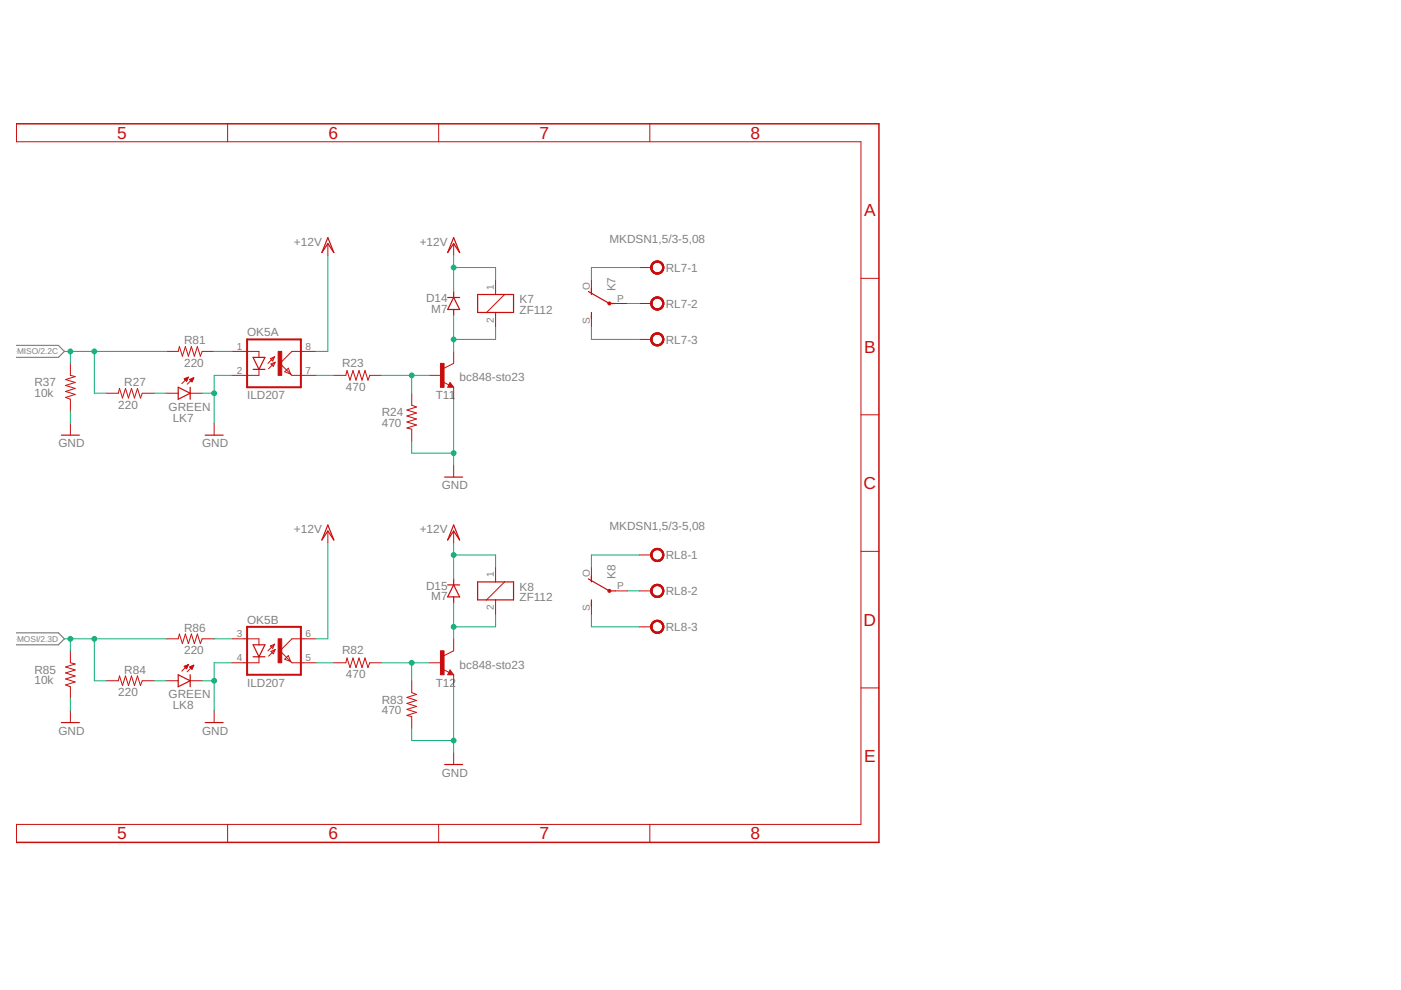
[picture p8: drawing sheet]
<svg xmlns="http://www.w3.org/2000/svg" width="297mm" height="210mm" viewBox="0 0 297 210" stroke-linecap="round" stroke-linejoin="round" font-family="sans-serif">
<path d="M3.4 73.2h9l1.3 1.3-1.3 1.3h-9M3.4 134.2h9l1.3 1.2-1.3 1.3h-9" fill="none" stroke="#808080" stroke-width=".25"/>
<path d="M3.4 26.2h183v152.4h-183" fill="none" stroke="#c90d0c" stroke-width=".32"/>
<g fill="none" stroke="#c90d0c" stroke-width=".21">
<path d="M3.4 30.1h179.1v144.7h-179.1M3.5 26.2v3.9M48.3 26.2v3.9M93 26.2v3.9M137.8 26.2v3.9M69.5 51.6v2.6M96.2 51.6v2.6M105.1 59.3v3.1M125.4 59.3v2.5M135.6 56.7h2.5M182.5 59h3.9M14.9 77v2.6l1 .2-2 .7 2 .6-2 .6 2 .7-2 .6 2 .6-2 .7 1 .3v2.6"/>
<path d="M35.2 74.5h2.6l.2-1 .7 2 .6-2 .6 2 .7-2 .6 2 .6-2 .7 2 .4-1h2.5M39.9 80l-1.4 1.3M49.2 74.5h5.7v1.3M54.9 78.3v1.3h-5.7M57.3 76l.9-.4-.4 .9zM57.4 77.2l.9-.4-.3 .9zM58.2 75.6l-1.4 1.4M58.3 76.8l-1.4 1.4M61.1 78.1l.5 1.2-1.2-.5zM67 74.5h-5.1l-2.5 2.5 2.5 2.6h5.1M70.8 79.6h2.5l.3-1 .6 2 .6-2 .7 2 .6-2 .7 2 .6-2 .6 2 .4-1h2.5M91.1 79.6h2.5"/>
<path d="M96.2 74.5v2.5l-2.1 1.1M105.1 66.3v3.1M107 62.4l-3.8 3.9M125.4 66.9v2.5M130.5 64.3h2.5M135.6 64.3h2.5M135.6 72h2.5M14.9 89.7v2.6M22.5 83.4h2.6l.2-1 .7 2 .6-2 .6 2 .7-2 .6 2 .6-2 .7 2 .4-1h2.5M35.2 83.4h2.6M39.1 80.3l.8-.3-.3 .8zM39.1 80.3h.7"/>
<path d="M39.1 80.4h.6M39.3 80.6h.4M39.4 80.7h.2M39.4 80.2h.4M39.5 80.8h.1M39.7 80.1h.2M40.3 80.6h.6M40.3 80.4h.6M40.3 83.4h2.6M40.4 80.7h.4M40.5 80.8h.3M40.6 80.3h.4"/>
<path d="M40.6 80.9h.1M40.8 80.2h.2M41.1 80.1l-1.4 1.4M41.1 80.1l-.9 .4 .5 .5M41.1 80.1l-.4 .9M45.4 89.7v2.6M87.3 83.4v2.5l1 .4-2 .6 2 .7-2 .6 2 .6-2 .7 2 .6-2 .6 1 .3v2.5M94 81l1.2 .6M95.4 81.1l.8 1h-1.3zM96.2 82.1v2.5M96.2 98.6v2.6M182.5 87.9h3.9"/>
<path d="M69.5 112.6v2.5M96.2 112.6v2.5M135.6 117.7h2.5M182.5 116.9h3.9M14.9 138v2.5l1 .3-2 .6 2 .6-2 .7 2 .6-2 .7 2 .6-2 .6 1 .4v2.5M35.2 135.4h2.6l.2-1 .7 2.1 .6-2.1 .6 2.1 .7-2.1 .6 2.1 .6-2.1 .7 2.1 .4-1.1h2.5M49.2 135.4h5.7v1.3M54.9 139.3v1.2h-5.7M57.3 137l.9-.4-.4 .9zM57.4 138.1l.9-.4-.3 .9zM58.2 136.6l-1.4 1.4M58.3 137.7l-1.4 1.4"/>
<path d="M61.1 139l.5 1.3-1.2-.5zM67 135.4h-5.1l-2.5 2.6 2.5 2.5h5.1M96.2 135.4v2.6l-2.1 1M105.1 120.2v3.2M105.1 127.2v3.2M107 123.4l-3.8 3.8M125.4 120.2v2.5M125.4 127.8v2.6M130.5 125.3h2.5M135.6 125.3h2.5M135.6 132.9h2.5M14.9 150.7v2.5"/>
<path d="M22.5 144.3h2.6l.2-1 .7 2.1 .6-2.1 .6 2.1 .7-2.1 .6 2.1 .6-2.1 .7 2.1 .4-1.1h2.5M35.2 144.3h2.6M39.1 141.3l.8-.4-.3 .9zM39.1 141.3h.7M39.2 141.2h.6M39.2 141.5h.5M39.3 141.6h.3M39.5 141.7h.1M39.5 141.1h.4M39.8 141h.1M39.9 140.9l-1.4 1.4M40.2 141.4l.9-.4-.4 .9z"/>
<path d="M40.2 141.5h.7M40.3 144.3h2.6M40.3 141.3h.6M40.4 141.6h.4M40.5 141.7h.3M40.6 141.8h.1M40.6 141.2h.4M40.9 141.1h.1M41.1 141l-1.4 1.4M45.4 150.7v2.5M70.8 140.5h2.5l.3-1 .6 2 .6-2 .7 2 .6-2 .7 2 .6-2 .6 2 .4-1h2.5M87.3 144.3v2.6l1 .3-2 .7 2 .6-2 .6 2 .7-2 .6 2 .6-2 .7 1 .2v2.6"/>
<path d="M91.1 140.5h2.5M94 141.9l1.2 .7M95.4 142l.8 1.1h-1.3zM96.2 143.1v2.5M96.2 159.6v2.5M182.5 145.9h3.9M3.5 174.8v3.8M48.3 174.8v3.8M93 174.8v3.8M137.8 174.8v3.8"/>
</g>
<g fill="none" stroke="#c90d0c" stroke-width=".25">
<path d="M69.5 50.4l1.3 3.2-1.3-2-1.3 2zM96.2 50.4l1.3 3.2-1.3-2-1.3 2zM53.7 75.8h2.5l-1.3 2.5zM53.7 78.3h2.5M94.9 63.1h2.6M96.2 63.1l1.3 2.5h-2.6zM96.2 61.8v1.3M96.2 65.6v1.3M101.3 62.4h7.6v3.9h-7.6zM124.8 61.8l4.4 2.5h1.3M125.4 61.2v1.2M125.4 66.3v1.2"/>
<path d="M13 92.3h3.8M37.8 82.1l2.5 1.3-2.5 1.2zM40.3 82.1v2.5M43.5 92.3h3.8M95.4 81.6l.1 .3h-.3l.2-.6 .5 .7h-.7M69.5 111.3l1.3 3.2-1.3-1.9-1.3 1.9zM94.3 101.2h3.8M96.2 111.3l1.3 3.2-1.3-1.9-1.3 1.9zM53.7 136.7h2.5l-1.3 2.6zM53.7 139.3h2.5M94.9 124h2.6M96.2 122.7v1.3"/>
<path d="M96.2 126.6v1.2M96.2 124l1.3 2.6h-2.6zM101.3 123.4h7.6v3.8h-7.6zM124.8 122.7l4.4 2.6h1.3M125.4 122.1v1.3M125.4 127.2v1.3M13 153.2h3.8M37.8 143.1l2.5 1.2-2.5 1.3zM40.3 143.1v2.5M43.5 153.2h3.8M95.4 142.6l.1 .2h-.3l.2-.5 .5 .6h-.7M94.3 162.1h3.8"/>
</g>
<g fill="#c90d0c" stroke="#c90d0c" stroke-width=".21">
<path d="M93.4 77h.7v5.1h-.7z"/>
<path d="M59 74.5h.7v5.1h-.7z"/>
<path d="M93.4 138h.7v5.1h-.7z"/>
<path d="M59 135.4h.7v5.1h-.7z"/>
</g>
<g fill="#c90d0c" stroke="#c90d0c" stroke-width=".21">
<path d="M138.3 55.8a1.39 1.39 0 0 1 2.2 .2 1.39 1.39 0 0 1-.8 2.1 1.39 1.39 0 0 1-1.7-1.4h.2a1.15 1.15 0 0 1 1.6-1.1 1.15 1.15 0 0 1 .3 2 1.15 1.15 0 0 1-1.8-.6l-.1-.3h-.2z" fill-rule="evenodd"/>
<path d="M138.3 55.8a1.39 1.39 0 0 1 2.2 .2 1.39 1.39 0 0 1-.8 2.1 1.39 1.39 0 0 1-1.7-1.4h.2a1.15 1.15 0 0 1 1.6-1.1 1.15 1.15 0 0 1 .3 2 1.15 1.15 0 0 1-1.8-.6l-.1-.3h-.2z" fill-rule="evenodd"/>
<path d="M138.3 55.8a1.39 1.39 0 0 1 2.2 .2 1.39 1.39 0 0 1-.8 2.1 1.39 1.39 0 0 1-1.7-1.4h.2a1.15 1.15 0 0 1 1.6-1.1 1.15 1.15 0 0 1 .3 2 1.15 1.15 0 0 1-1.8-.6l-.1-.3h-.2z" fill-rule="evenodd"/>
<path d="M138.3 63.4a1.39 1.39 0 0 1 2.2 .2 1.39 1.39 0 0 1-.8 2.1 1.39 1.39 0 0 1-1.7-1.4h.2a1.15 1.15 0 0 1 1.6-1 1.15 1.15 0 0 1 .3 1.9 1.15 1.15 0 0 1-1.8-.6l-.1-.3h-.2z" fill-rule="evenodd"/>
<path d="M138.3 63.4a1.39 1.39 0 0 1 2.2 .2 1.39 1.39 0 0 1-.8 2.1 1.39 1.39 0 0 1-1.7-1.4h.2a1.15 1.15 0 0 1 1.6-1 1.15 1.15 0 0 1 .3 1.9 1.15 1.15 0 0 1-1.8-.6l-.1-.3h-.2z" fill-rule="evenodd"/>
<path d="M138.3 63.4a1.39 1.39 0 0 1 2.2 .2 1.39 1.39 0 0 1-.8 2.1 1.39 1.39 0 0 1-1.7-1.4h.2a1.15 1.15 0 0 1 1.6-1 1.15 1.15 0 0 1 .3 1.9 1.15 1.15 0 0 1-1.8-.6l-.1-.3h-.2z" fill-rule="evenodd"/>
<path d="M138.3 71a1.4 1.4 0 0 1 2.3 .2 1.4 1.4 0 0 1-.9 2.1 1.4 1.4 0 0 1-1.7-1.3h.2a1.15 1.15 0 0 1 1.6-1.1 1.15 1.15 0 0 1 .3 1.9 1.15 1.15 0 0 1-1.8-.6l-.1-.2h-.2z" fill-rule="evenodd"/>
<path d="M138.3 71a1.4 1.4 0 0 1 2.3 .2 1.4 1.4 0 0 1-.9 2.1 1.4 1.4 0 0 1-1.7-1.3h.2a1.15 1.15 0 0 1 1.6-1.1 1.15 1.15 0 0 1 .3 1.9 1.15 1.15 0 0 1-1.8-.6l-.1-.2h-.2z" fill-rule="evenodd"/>
<path d="M138.3 71a1.4 1.4 0 0 1 2.3 .2 1.4 1.4 0 0 1-.9 2.1 1.4 1.4 0 0 1-1.7-1.3h.2a1.15 1.15 0 0 1 1.6-1.1 1.15 1.15 0 0 1 .3 1.9 1.15 1.15 0 0 1-1.8-.6l-.1-.2h-.2z" fill-rule="evenodd"/>
<path d="M138.3 116.7a1.39 1.39 0 0 1 2.2 .3 1.39 1.39 0 0 1-.8 2 1.39 1.39 0 0 1-1.7-1.3h.2a1.15 1.15 0 0 1 1.6-1.1 1.15 1.15 0 0 1 .3 1.9 1.15 1.15 0 0 1-1.8-.6l-.1-.2h-.2z" fill-rule="evenodd"/>
<path d="M138.3 116.7a1.39 1.39 0 0 1 2.2 .3 1.39 1.39 0 0 1-.8 2 1.39 1.39 0 0 1-1.7-1.3h.2a1.15 1.15 0 0 1 1.6-1.1 1.15 1.15 0 0 1 .3 1.9 1.15 1.15 0 0 1-1.8-.6l-.1-.2h-.2z" fill-rule="evenodd"/>
<path d="M138.3 116.7a1.39 1.39 0 0 1 2.2 .3 1.39 1.39 0 0 1-.8 2 1.39 1.39 0 0 1-1.7-1.3h.2a1.15 1.15 0 0 1 1.6-1.1 1.15 1.15 0 0 1 .3 1.9 1.15 1.15 0 0 1-1.8-.6l-.1-.2h-.2z" fill-rule="evenodd"/>
<path d="M138.3 124.3a1.39 1.39 0 0 1 2.2 .3 1.39 1.39 0 0 1-.8 2 1.39 1.39 0 0 1-1.7-1.3h.2a1.15 1.15 0 0 1 1.6-1.1 1.15 1.15 0 0 1 .3 1.9 1.15 1.15 0 0 1-1.8-.5l-.1-.3h-.2z" fill-rule="evenodd"/>
<path d="M138.3 124.3a1.39 1.39 0 0 1 2.2 .3 1.39 1.39 0 0 1-.8 2 1.39 1.39 0 0 1-1.7-1.3h.2a1.15 1.15 0 0 1 1.6-1.1 1.15 1.15 0 0 1 .3 1.9 1.15 1.15 0 0 1-1.8-.5l-.1-.3h-.2z" fill-rule="evenodd"/>
<path d="M138.3 124.3a1.39 1.39 0 0 1 2.2 .3 1.39 1.39 0 0 1-.8 2 1.39 1.39 0 0 1-1.7-1.3h.2a1.15 1.15 0 0 1 1.6-1.1 1.15 1.15 0 0 1 .3 1.9 1.15 1.15 0 0 1-1.8-.5l-.1-.3h-.2z" fill-rule="evenodd"/>
<path d="M138.3 132a1.39 1.39 0 0 1 2.2 .2 1.39 1.39 0 0 1-.8 2.1 1.39 1.39 0 0 1-1.7-1.4h.2a1.15 1.15 0 0 1 1.6-1.1 1.15 1.15 0 0 1 .3 1.9 1.15 1.15 0 0 1-1.8-.5l-.1-.3h-.2z" fill-rule="evenodd"/>
<path d="M138.3 132a1.39 1.39 0 0 1 2.2 .2 1.39 1.39 0 0 1-.8 2.1 1.39 1.39 0 0 1-1.7-1.4h.2a1.15 1.15 0 0 1 1.6-1.1 1.15 1.15 0 0 1 .3 1.9 1.15 1.15 0 0 1-1.8-.5l-.1-.3h-.2z" fill-rule="evenodd"/>
<path d="M138.3 132a1.39 1.39 0 0 1 2.2 .2 1.39 1.39 0 0 1-.8 2.1 1.39 1.39 0 0 1-1.7-1.4h.2a1.15 1.15 0 0 1 1.6-1.1 1.15 1.15 0 0 1 .3 1.9 1.15 1.15 0 0 1-1.8-.5l-.1-.3h-.2z" fill-rule="evenodd"/>
<circle cx="129.2" cy="64.3" r=".33"/>
<circle cx="129.2" cy="125.3" r=".33"/>
</g>
<path d="M52.4 72h11.4v10.1h-11.4zM52.4 132.9h11.4v10.2h-11.4z" fill="none" stroke="#c90d0c" stroke-width=".42"/>
<g fill="none" stroke="#0dab76" stroke-width=".21">
<path d="M69.5 54.2v20.3h-2.5M96.2 54.2v7.6M96.2 56.7h8.9v2.6M135.6 56.7h-10.2v2.6M13.7 74.5h21.5M14.9 74.5v2.5M20 74.5v8.9h2.5M45.4 74.5h3.8M49.2 79.6h-3.8v10.1M67 79.6h3.8M80.9 79.6h10.2M87.3 79.6v3.8"/>
<path d="M96.2 66.9v7.6M105.1 69.4v2.6h-8.9M125.4 69.4v2.6h10.2M133 64.3h2.6M14.9 87.2v2.5M32.7 83.4h2.5M42.9 83.4h2.5M87.3 93.5v2.6h8.9M96.2 84.6v14M69.5 115.1v20.3h-2.5M96.2 115.1v7.6M96.2 117.7h8.9v2.5"/>
<path d="M135.6 117.7h-10.2v2.5M13.7 135.4h21.5M14.9 135.4v2.6M20 135.4v8.9h2.5M45.4 135.4h3.8M96.2 127.8v7.6M105.1 130.4v2.5h-8.9M125.4 130.4v2.5h10.2M133 125.3h2.6M14.9 148.1v2.6M32.7 144.3h2.5M42.9 144.3h2.5"/>
<path d="M49.2 140.5h-3.8v10.2M67 140.5h3.8M80.9 140.5h10.2M87.3 140.5v3.8M87.3 154.5v2.5h8.9M96.2 145.6v14"/>
</g>
<g fill="#0dab76" stroke="#0dab76" stroke-width=".21">
<circle cx="96.2" cy="96.1" r=".51"/>
<circle cx="45.4" cy="83.4" r=".51"/>
<circle cx="96.2" cy="157" r=".51"/>
<circle cx="45.4" cy="144.3" r=".51"/>
<circle cx="96.2" cy="56.7" r=".51"/>
<circle cx="96.2" cy="117.7" r=".51"/>
<circle cx="20" cy="74.5" r=".51"/>
<circle cx="14.9" cy="74.5" r=".51"/>
<circle cx="20" cy="135.4" r=".51"/>
<circle cx="14.9" cy="135.4" r=".51"/>
<circle cx="96.2" cy="72" r=".51"/>
<circle cx="87.3" cy="79.6" r=".51"/>
<circle cx="96.2" cy="132.9" r=".51"/>
<circle cx="87.3" cy="140.5" r=".51"/>
</g>
<g font-size="3.7" fill="#c90d0c">
<text x="24.9" y="29.4">5</text>
<text x="69.6" y="29.4">6</text>
<text x="114.4" y="29.4">7</text>
<text x="159.1" y="29.4">8</text>
<text x="183.2" y="45.8">A</text>
<text x="183.2" y="74.8">B</text>
<text x="183.1" y="103.7">C</text>
<text x="183.1" y="132.7">D</text>
<text x="183.2" y="161.6">E</text>
<text x="24.9" y="178">5</text>
<text x="69.6" y="178">6</text>
<text x="114.4" y="178">7</text>
<text x="159.1" y="178">8</text>
</g>
<g font-size="2.5" fill="#808080">
<text x="62.3" y="52.2">+12V</text>
<text x="89" y="52.2">+12V</text>
<text x="129.2" y="51.5">MKDSN1,5/3-5,08</text>
<text x="141.1" y="57.6">RL7-1</text>
<text x="90.3" y="64.1">D14</text>
<text x="110.2" y="64.3">K7</text>
<text x="130.5" y="61.8" transform="rotate(-90 130.5 61.8)">K7</text>
<text x="141.1" y="65.2">RL7-2</text>
<text x="52.4" y="71.3">OK5A</text>
<text x="91.4" y="66.3">M7</text>
<text x="110.2" y="66.5">ZF112</text>
<text x="39" y="77.8">220</text>
<text x="39" y="73">R81</text>
<text x="72.5" y="77.8">R23</text>
<text x="141.1" y="72.8">RL7-3</text>
<text x="7.3" y="81.9">R37</text>
<text x="26.3" y="81.9">R27</text>
<text x="73.3" y="82.9">470</text>
<text x="97.5" y="80.8">bc848-sto23</text>
<text x="7.3" y="84.1">10k</text>
<text x="25.1" y="86.7">220</text>
<text x="35.7" y="87.1">GREEN</text>
<text x="36.6" y="89.5">LK7</text>
<text x="52.4" y="84.7">ILD207</text>
<text x="80.9" y="88.2">R24</text>
<text x="92.4" y="84.7">T11</text>
<text x="12.4" y="94.8">GND</text>
<text x="42.9" y="94.8">GND</text>
<text x="80.9" y="90.5">470</text>
<text x="93.6" y="103.7">GND</text>
<text x="62.3" y="113.1">+12V</text>
<text x="89" y="113.1">+12V</text>
<text x="129.2" y="112.5">MKDSN1,5/3-5,08</text>
<text x="141.1" y="118.6">RL8-1</text>
<text x="90.3" y="125">D15</text>
<text x="110.2" y="125.3">K8</text>
<text x="130.5" y="122.7" transform="rotate(-90 130.5 122.7)">K8</text>
<text x="91.4" y="127.3">M7</text>
<text x="110.2" y="127.4">ZF112</text>
<text x="141.1" y="126.2">RL8-2</text>
<text x="39" y="133.9">R86</text>
<text x="52.4" y="132.3">OK5B</text>
<text x="141.1" y="133.8">RL8-3</text>
<text x="7.3" y="142.8">R85</text>
<text x="26.3" y="142.8">R84</text>
<text x="39" y="138.7">220</text>
<text x="72.5" y="138.7">R82</text>
<text x="73.3" y="143.8">470</text>
<text x="97.5" y="141.8">bc848-sto23</text>
<text x="7.3" y="145.1">10k</text>
<text x="25.1" y="147.6">220</text>
<text x="35.7" y="148">GREEN</text>
<text x="52.4" y="145.6">ILD207</text>
<text x="80.9" y="149.2">R83</text>
<text x="92.4" y="145.6">T12</text>
<text x="12.4" y="155.8">GND</text>
<text x="36.6" y="150.4">LK8</text>
<text x="42.9" y="155.8">GND</text>
<text x="80.9" y="151.4">470</text>
<text x="93.6" y="164.6">GND</text>
</g>
<g font-size="2.1" fill="#808080">
<text x="104.7" y="61.4" transform="rotate(-90 104.7 61.4)">1</text>
<text x="125" y="61.4" transform="rotate(-90 125 61.4)">O</text>
<text x="130.8" y="64">P</text>
<text x="104.7" y="68.4" transform="rotate(-90 104.7 68.4)">2</text>
<text x="125" y="68.7" transform="rotate(-90 125 68.7)">S</text>
<text x="50.2" y="74.1">1</text>
<text x="64.8" y="74.1">8</text>
<text x="50.2" y="79.2">2</text>
<text x="64.8" y="79.2">7</text>
<text x="104.7" y="122.4" transform="rotate(-90 104.7 122.4)">1</text>
<text x="125" y="122.4" transform="rotate(-90 125 122.4)">O</text>
<text x="130.8" y="124.9">P</text>
<text x="104.7" y="129.4" transform="rotate(-90 104.7 129.4)">2</text>
<text x="125" y="129.6" transform="rotate(-90 125 129.6)">S</text>
<text x="50.2" y="135.1">3</text>
<text x="64.8" y="135.1">6</text>
<text x="50.2" y="140.2">4</text>
<text x="64.8" y="140.2">5</text>
</g>
<g font-size="1.8" fill="#808080">
<text x=".2" y="75.1">SPI-MISO/2.2C</text>
<text x=".2" y="136.1">SPI-MOSI/2.3D</text>
</g>
</svg>
